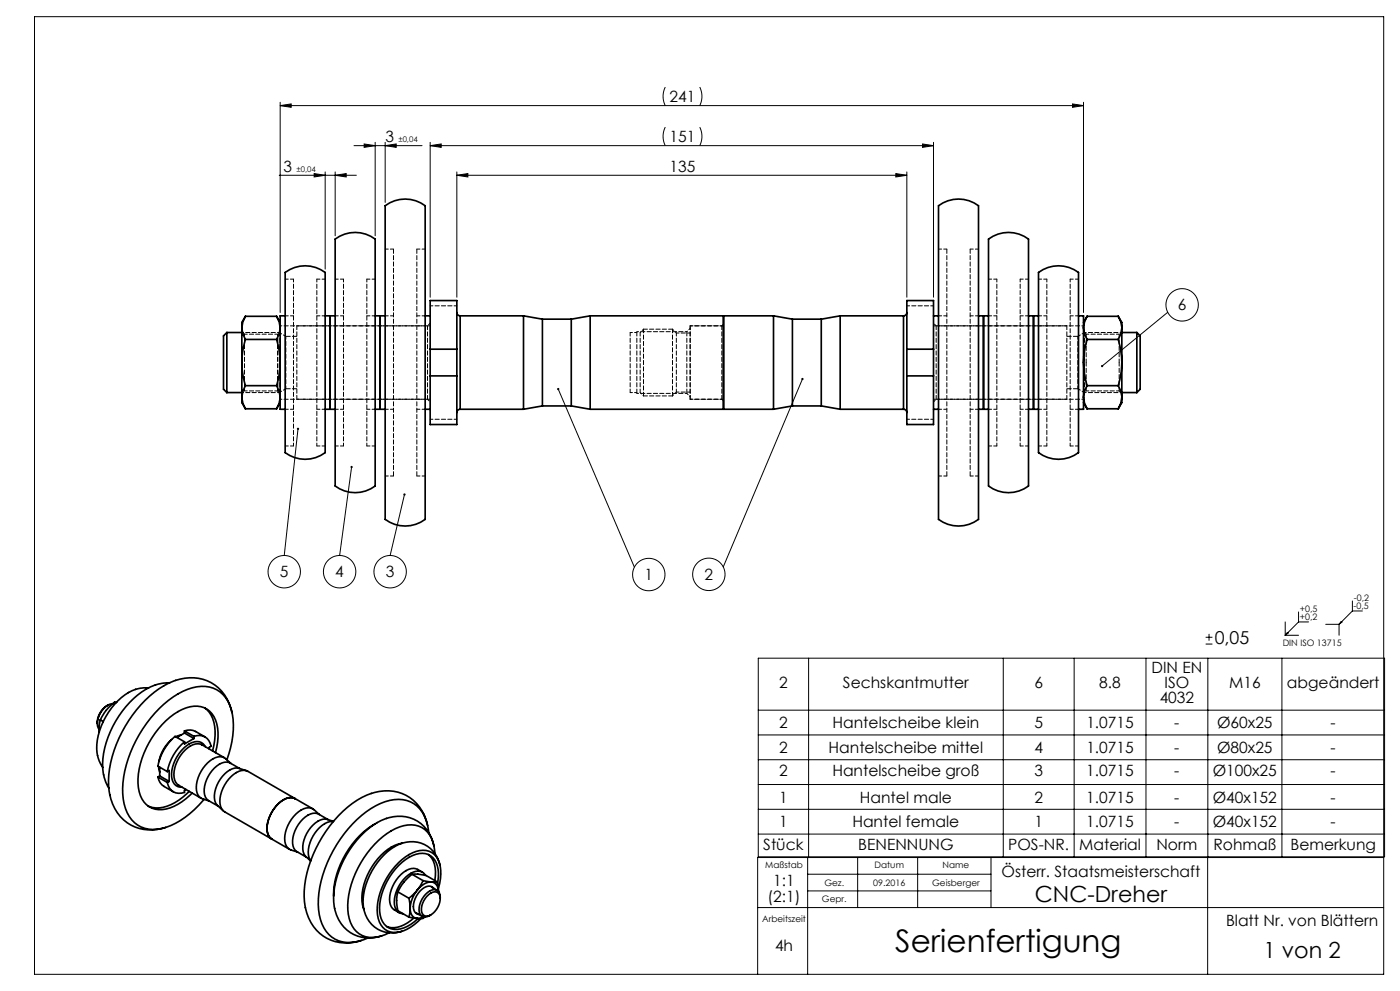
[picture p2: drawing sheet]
<svg xmlns="http://www.w3.org/2000/svg" width="420mm" height="297mm" viewBox="0 0 420 297" stroke-linecap="round" stroke-linejoin="round" font-family="sans-serif">
<g fill="none" stroke="#000" stroke-width=".3">
<path d="M10.4 5h404.7v287h-404.7zM84.1 31.7l3.3-.6v1.1zM84.1 30.7v63M84.1 31.7h241M199.6 26.1a6.2 6.2 0 0 0 0 5.6M199.6 38.1a6.2 6.2 0 0 0 0 5.6M209.9 26.1a6.2 6.2 0 0 1 0 5.6M209.9 38.1a6.2 6.2 0 0 1 0 5.6M321.7 31.1l3.4 .6-3.4 .5zM325.1 30.7v63M83.8 52.5h23.1M94.2 52l3.4 .5-3.4 .5z"/>
<path d="M97.6 51.5v29.2M100.6 52.5l3.3-.5v1zM100.6 51.5v19.2M106.2 43.7h20.4M109.2 43.1l3.4 .6-3.4 .5zM112.6 42.7v28M115.6 43.7l3.3-.6v1.1zM115.6 42.7v18M129.1 43.7l3.3-.6v1.1zM129.1 43.7h151M129.1 42.7v46.4M137.1 52.5l3.3-.5v1z"/>
<path d="M137.1 52.5h135M137.1 51.5v37.6M268.7 52l3.4 .5-3.4 .5zM272.1 51.5v37.6M276.7 43.1l3.4 .6-3.4 .5zM280.1 42.7v46.4M350.3 93.6l-19.7 16.1M167.5 116.6l22.8 53.4M240.7 113.6l-23.7 56.3M89.4 128.5l-4.1 38M105.5 140l-3.6 26.5M121.3 148.2l-4.3 18.3"/>
<path d="M227.5 197.3h187.9v59.5h-187.9zM242.6 197.3v59.5M301 197.3v59.5M322.2 197.3v59.5M343.8 197.3v59.5M361.7 193h2M361.7 191h2M362.4 197.3v59.5M362.7 190v2M384.6 197.3v59.5M385.6 186.4v4M385.6 190.4h4"/>
<path d="M386.2 189.5l.2 .2-.8 .7zM389.6 186.4l-4 4M389.6 183.4v3M389.6 186.4h3M397.7 187.1h4M401.7 187.1v3.3M402.4 186.2l.2 .3-.9 .6zM405.7 183.1l-4 4M405.7 180.1v3M405.7 183.1h3M227.5 212.8h187.9M227.5 220.3h187.9"/>
<path d="M227.5 227.7h187.9M227.5 235.1h187.9M227.5 242.5h187.9M227.5 250h187.9M242.3 257v35M257.3 257v15M275.3 257v15M297.3 257v15M362.3 257v35M415.1 257h-187.8v35M227.3 272h187.8M242.3 262h55"/>
<path d="M242.3 267h55"/>
<circle cx="354.6" cy="91.4" r="4.9"/>
<circle cx="85.3" cy="171.3" r="4.9"/>
<circle cx="101.9" cy="171.3" r="4.9"/>
<circle cx="117" cy="171.3" r="4.9"/>
<circle cx="194.6" cy="172.2" r="4.9"/>
<circle cx="212.7" cy="172.1" r="4.9"/>
</g>
<path d="M401.7 187.1l.9-.6zM402.4 186.2l-.7 .9zM386.3 189.6l-.7 .8zM386.2 189.5l-.6 .9z" fill-rule="evenodd" fill="#000"/>
<g fill="#000">
<path d="M109.2 43.1l3.4 .6-3.4 .5zM115.6 43.7l3.3-.6v1.1zM94.2 52l3.4 .5-3.4 .5zM100.6 52.5l3.3-.5v1zM84.1 31.7l3.3-.6v1.1zM321.7 31.1l3.4 .6-3.4 .5zM129.1 43.7l3.3-.6v1.1zM276.7 43.1l3.4 .6-3.4 .5z"/>
<path d="M137.1 52.5l3.3-.5v1zM268.7 52l3.4 .5-3.4 .5z"/>
<path d="M330.4 109.5v.4l.2-.2-.2 .2a.34 .34 0 0 0 .5 .1 .34 .34 0 0 0 0-.5 .34 .34 0 0 0-.5 0zM240.5 113.4a.34 .34 0 0 0 0 .5 .34 .34 0 0 0 .5-.1 .34 .34 0 0 0-.1-.5l-.2 .3 .2-.3zM105.2 139.7a.34 .34 0 0 0 .1 .6 .34 .34 0 0 0 .5-.2 .34 .34 0 0 0-.3-.5v.4v-.4zM121.1 148a.34 .34 0 0 0 0 .5 .34 .34 0 0 0 .6-.2 .34 .34 0 0 0-.3-.4l-.1 .3 .1-.3zM167.2 116.4a.34 .34 0 0 0 .2 .5 .34 .34 0 0 0 .4-.3 .34 .34 0 0 0-.5-.3l.2 .3-.2-.3zM89.1 128.3a.34 .34 0 0 0 .1 .5 .34 .34 0 0 0 .5-.2 .34 .34 0 0 0-.3-.4v.3v-.3z"/>
</g>
<g fill="none" stroke="#000" stroke-width=".5">
<path d="M100.6 71.7a9.8 9.8 0 0 1 12 .1v73.7a9.6 9.6 0 0 1-12 0zM115.6 61.7a9.8 9.8 0 0 1 12 .1v93.7a9.6 9.6 0 0 1-12 0zM281.6 61.7a10 10 0 0 1 12 0v93.9a9.8 9.8 0 0 1-12 0zM296.6 71.7a9.8 9.8 0 0 1 12 .1v73.7a9.6 9.6 0 0 1-12 0zM68.1 99.7v18M68.1 99.7l-1 1v16l1 1M68.1 99.7h4.5M72.6 98.3l.3 1.8 .7 1.6M72.6 98.3v10.4M73.6 94.8l-.8 1.7-.2 1.8M73.6 94.8l-1 1.9v1.6M73.6 94.8h9.4"/>
<path d="M83 94.8a6.1 6.1 0 0 1 0 6.9M83 94.8l1.1 1.9M85.6 81.7a9.8 9.8 0 0 1 12 .1v53.7a9.6 9.6 0 0 1-12 0zM85.6 94.7h-1.5v28h1.5M97.6 94.7h3M99.1 94.7v28M112.6 94.7h3M114.1 94.7v28M127.6 94.7h1.5M137.1 93.7a1 1 0 0 0 1 1M138.1 94.7v28M138.1 94.7h19"/>
<path d="M157.1 94.7v28M157.1 94.7l5.6 1M162.7 95.7v26M162.7 95.7h8.7M171.4 95.7v26M177.1 94.7v28M177.1 94.7h55M177.1 94.7l-5.7 1M217.1 94.7v28M232.1 94.7v28M232.1 94.7l5.6 1M237.7 95.7v26"/>
<path d="M237.7 95.7h8.7M246.4 95.7v26M252.1 94.7v28M252.1 94.7h19M252.1 94.7l-5.7 1M271.1 94.7v28M272.1 93.7a1 1 0 0 1-1 1M280.1 94.7h1.5M293.6 94.7h3M295.1 94.7v28zM308.6 94.7h3M310.1 94.7v28"/>
<path d="M311.6 81.7a9.8 9.8 0 0 1 12 .1v53.7a9.6 9.6 0 0 1-12 0zM323.6 94.7h1.5v28h-1.5M326.1 94.8a6.1 6.1 0 0 0 0 6.9M326.1 94.8l-1 1.9M326.1 94.8h9.4M335.5 94.8l.7 1.6 .4 1.9M335.5 94.8l1.1 1.9v1.6M336.6 98.3l-.3 1.7-.8 1.7M336.6 98.3v10.4M336.6 99.7h4.5M341.1 99.7v18M341.1 99.7l1 1v16l-1 1"/>
<path d="M68.1 117.7h4.5M72.6 108.7l.3 3.9 .7 3M72.6 108.7v10.3M72.6 119l.3 1.9 .7 1.6M72.6 119v1.7l1 1.8M73.6 101.7l-.8 3.8-.2 3.2M73.6 115.6l-.8 1.7-.2 1.7M73.6 115.6h9.4M73.6 101.7h9.4M83 101.7a22.9 22.9 0 0 1 0 13.9M83 115.6a6.1 6.1 0 0 1 0 6.9M129.1 104.7v-14.6h8v14.6"/>
<path d="M129.1 112.7v14.5h8v-14.5M129.1 112.7h8M129.1 104.7h8M129.1 104.7v8M137.1 104.7v8M272.1 112.7v14.5h8v-14.5M272.1 104.7v-14.6h8v14.6M272.1 112.7h8M272.1 104.7h8M272.1 104.7v8M280.1 104.7v8M326.1 115.6a6.1 6.1 0 0 0 0 6.9"/>
<path d="M326.1 101.7a22.9 22.9 0 0 0 0 13.9M326.1 115.6h9.4M326.1 101.7h9.4M335.5 115.6l.7 1.6 .4 1.8M335.5 101.7l.6 2.5 .5 4.5M336.6 119l-.3 1.8-.8 1.7M336.6 108.7l-.2 2.6-.9 4.3M336.6 108.7v10.3M336.6 119v1.7l-1.1 1.8M336.6 117.7h4.5M73.6 122.5h9.4M84.1 120.7l-1.1 1.8"/>
<path d="M97.6 122.7h3M112.6 122.7h3M127.6 122.7h1.5M138.1 122.7a1 1 0 0 0-1 1M138.1 122.7h19M162.7 121.7h8.7M162.7 121.7l-5.6 1M171.4 121.7l5.7 1M177.1 122.7h55M237.7 121.7l-5.6 1M237.7 121.7h8.7M246.4 121.7l5.7 1"/>
<path d="M252.1 122.7h19M271.1 122.7a1 1 0 0 1 1 1M280.1 122.7h1.5M293.6 122.7h3M308.6 122.7h3M325.1 120.7l1 1.8M326.1 122.5h9.4M30.1 215.8l-.4 1.8 .1 1.9M30.1 215.8l.9 .5M32.4 211.3a6.2 6.2 0 0 0-3.2 5.5M32.4 211.3a6.4 6.4 0 0 0-3 6.8l.3 .4M33.8 210.9l-1.4 .4"/>
<path d="M34.3 210.5a13.6 13.6 0 0 0-4.2 5.3M34.3 210.5l.4 .2M35 210.4l-.7 .1M44.6 206.2a11.2 11.2 0 0 0-9.3 3.8 20.4 20.4 0 0 0-6.2 15.6l.7 2.4 1.1 2M46.6 205.3a26.1 26.1 0 0 0-14.2 15.6 20.7 20.7 0 0 0-1.3 11.3M50.9 204.6l-2.2 .2-2.1 .5M52.7 203.9a12.4 12.4 0 0 1 16.9 9.6M52.7 203.9a30.1 30.1 0 0 0-15.2 13.8 30.5 30.5 0 0 0-4.6 20.5M55.3 219.1a4 4 0 0 1 3.4 .1l2.8 1.7M55.3 219.1v.6M55.3 219.7l2.9 1.6M55.3 219.7l-2.2 1.3"/>
<path d="M55.3 219.1l2.9 1.6M61.4 212.2a9.1 9.1 0 0 1 3.1 8.2l-.7 4.6M31.1 232.2l.6 2.1 1 1.9M32.9 238.2a12.4 12.4 0 0 0 16.3 9.9M47.4 232.9a4 4 0 0 0 1.8 2.8l2.8 1.6M47.4 232.9l2.8 1.6M47.6 229.7l.3 1.7M47.9 232.6l-.5 .3M47.9 232.6l2.9 1.6M47.9 229.9v2.7M50.2 234.5a3.7 3.7 0 0 0 5.1 3v-.7l.5-.2M50.2 231.2l.6-.3v3.3"/>
<path d="M50.8 234.2l-.6 .3M51.5 221.6a11.5 11.5 0 0 0-3.8 6.6M54.4 220.3l-1.7 .5M55.3 222.3a15.6 15.6 0 0 0-5.1 8.9M55.3 222.3l-2.8-1.6a15.6 15.6 0 0 0-5.1 8.9l2.8 1.6M56.8 237.2a14.6 14.6 0 0 1-10.1 4.9l-2.2-.5M58.2 220.7a3.7 3.7 0 0 1 5.1 3l-.5 .3v.5M58.2 221.3l-2.9 1.7v-.7M58.2 220.7v.6M61.6 223.8a3.1 3.1 0 0 0-4.8-.8 11.1 11.1 0 0 0-5.2 10.7 2.77 2.77 0 0 0 3 2.2M64.7 225.6a13.8 13.8 0 0 0-1.1-11.7 6.6 6.6 0 0 0-7.8-1.7 24.3 24.3 0 0 0-13.2 15.1 16 16 0 0 0 0 12.2 6.4 6.4 0 0 0 8.4 2.6 17.9 17.9 0 0 0 6.7-4.4M67.3 227.1l-6.7-3.9a4.3 4.3 0 0 0-5 1.5 9.9 9.9 0 0 0-3.2 9.1l.3 .6 .9 .9 6.7 3.9"/>
<path d="M68.1 227.7a23.7 23.7 0 0 0 .8-16.4 8.7 8.7 0 0 0-11.3-5.2 29.6 29.6 0 0 0-15.8 14 30.2 30.2 0 0 0-4.5 20.9 9 9 0 0 0 12.6 6.9 26.2 26.2 0 0 0 11.3-8.3M69.3 228.8a4 4 0 0 0-3.9-2 9.9 9.9 0 0 0-6.3 10.9 2.62 2.62 0 0 0 1.7 1.7l2 .7M71.9 230.3l-2.8-1.6a4.7 4.7 0 0 0-5.4 2.2 8.6 8.6 0 0 0-2.1 8l.9 1 2.9 1.7M73.9 231a5.2 5.2 0 0 0-7.2 1.7 8.6 8.6 0 0 0-2 8l2.3 2.3M88.5 239.4a5 5 0 0 0-5.7 2.2 8.8 8.8 0 0 0-2.2 9l.9 .9M111.4 237.8a12.4 12.4 0 0 1 16.8 9.2M111.4 237.8a29.4 29.4 0 0 0-14.7 12.9 31.2 31.2 0 0 0-5.1 21.4M49.7 248h-.2M93.9 242.4l-19.5-11.2a5 5 0 0 0-5.7 2.3 8.8 8.8 0 0 0-2.2 8.9l.9 .9 19.5 11.2M95.8 244.1a4 4 0 0 0-3.9-1.9 9.9 9.9 0 0 0-6.3 10.8 2.62 2.62 0 0 0 1.7 1.7l2 .7M98.5 245.7l-2.9-1.7a4.7 4.7 0 0 0-5.4 2.2 8.6 8.6 0 0 0-2.1 8l.9 1 3 1.7M100 246.2a7.8 7.8 0 0 0-6.6 5.3 6.6 6.6 0 0 0-.2 6.5"/>
<path d="M100 246.2a5.1 5.1 0 0 0-6.8 1.8 8.6 8.6 0 0 0-2 8l2 2M112.6 246.9a26.3 26.3 0 0 0-12.5 21.7M114.3 256.3a11.5 11.5 0 0 1 6.3-3.6 19.6 19.6 0 0 0-11.2 13.8 13.7 13.7 0 0 0-.2 6 14.3 14.3 0 0 1 1.7-11.5l1.6-2.5zM115.9 245.3a10.5 10.5 0 0 1 14.1 7.3M115.9 245.3a26.1 26.1 0 0 0-14.2 15.6 20.7 20.7 0 0 0-1.3 11.3M120.6 252.7a8.6 8.6 0 0 1 11.4 6.6M128.3 247.3v.1M128.5 256.1a7.8 7.8 0 0 1 1.9 7.8M128.6 249.4a9.8 9.8 0 0 0-7.7-9.7 16.3 16.3 0 0 0-12.4 4.7 37.1 37.1 0 0 0-13 26.7 11.7 11.7 0 0 0 5 10.4 10.9 10.9 0 0 0 9.8-.4M130 252.8l.2 .7M130.5 255.7a8.5 8.5 0 0 0-4.9-8.1 10.8 10.8 0 0 0-9.5 2.2 28.8 28.8 0 0 0-11.7 22.9 8.1 8.1 0 0 0 5.3 8 10 10 0 0 0 7-1.1M91.6 272a12.4 12.4 0 0 0 16.8 9.9"/>
<path d="M100.4 272.2a10.5 10.5 0 0 0 13.5 8.4M109.2 272.5a8.6 8.6 0 0 0 11.4 6.6M119.4 267.3l-.4 2.6 .4 3.1 3.3 1.9M119.4 267.3l3.3 1.9M122.7 269.2l.4 3.1M122.7 274.9l2.5 .4M123.1 272.3a2.61 2.61 0 0 0 2.1 3M123.1 272.3l-.4 2.6M123.6 262a13.5 13.5 0 0 0-4.2 5.3M123.6 262h1.9a9.6 9.6 0 0 1 5.7 2.3M123.6 262l3.3 1.9M124.1 275.2a8.3 8.3 0 0 1-8.1 2.5"/>
<path d="M124.9 273.6l1.7 1M125.2 266.8l-2.5 2.4M125.2 266.8a9.3 9.3 0 0 0-2.1 5.5M126.7 261.4a4.4 4.4 0 0 0-6.4 .7 9.9 9.9 0 0 0-3.2 9l.7 1.2 1.9 1.2M126.9 263.9l-1.7 2.9M126.9 263.9l2.5 .4M127.1 274.8l-1.9 .5M127.5 274.8l-.6 .4-1.7 .1M127.6 262.3a2.94 2.94 0 0 0-4.4-.6 10.2 10.2 0 0 0-4.7 10.2 2.58 2.58 0 0 0 2.4 1.9M128.1 268.6a2.41 2.41 0 0 1 3.6-.7 5.3 5.3 0 0 1-3.6 6.7 1.8 1.8 0 0 1-1.7-2.4l.7-2.2zM129.4 264.3a5.5 5.5 0 0 0-4.2 2.5M129.4 264.3a2.56 2.56 0 0 1 2.1 2.9"/>
<path d="M129.4 265.8l1.7 1M130.1 266.2a2.21 2.21 0 0 0-3.4 .2 6.6 6.6 0 0 0-2.4 6.6 1.64 1.64 0 0 0 1.3 1M131.2 264.3h-1.8M131.2 264.3l.3 3.1M131.3 264.7a8.8 8.8 0 0 0-1.4-7.6 5.7 5.7 0 0 0-7.2-.2 19.3 19.3 0 0 0-8.8 16.2 5.1 5.1 0 0 0 5.2 5.4 10.7 10.7 0 0 0 6.3-3.2M131.5 266.3a11.7 11.7 0 0 0-.6-9.6 5.5 5.5 0 0 0-7.1-1.1 20.3 20.3 0 0 0-10.5 18.6 5.4 5.4 0 0 0 7.8 4.8 14.3 14.3 0 0 0 5.1-3.7M132.1 269.3a2.03 2.03 0 0 0-.8-2.3 2.03 2.03 0 0 0-2.4 0 6.4 6.4 0 0 0-3 6.8 2.11 2.11 0 0 0 3.3 .4M114.5 280.5l-.3 .1"/>
</g>
<g fill="none" stroke="#000" stroke-width=".3" stroke-dasharray="1.3 .6" stroke-dashoffset=".2">
<path d="M83.8 99.7v18M128.3 97.7h-14.2M189.1 99.7v18M193.1 98.7v20M295.1 97.7h-14.2M114.1 119.7h14.2M192.1 117.7v-18M201.8 118.7v-20M280.9 119.7h14.2M325.4 117.7v-18M325.9 108.7v-8.5M325.9 117.2v-8.5"/>
<path d="M335.8 108.7v8.5M335.8 100.2v8.5"/>
</g>
<path d="M193.1 98.7l-1 1M207.1 98.4l-1 1M73.4 117.2v-17M83.3 100.2v17M192.1 117.7l1 1M206.1 117.9l1 1" fill="none" stroke="#000" stroke-width=".3" stroke-dasharray="1.3 .6" stroke-dashoffset=".7"/>
<g fill="none" stroke="#000" stroke-width=".3" stroke-dasharray="1.3 .6" stroke-dashoffset=".4">
<path d="M88.1 83.7v50M95.1 83.7v50M103.1 83.7v50M110.1 83.7v50M137.1 91.7h-8M217.1 97.7h-10M217.1 97.2l-.5 .5M272.1 91.7h8M299.1 83.7v50M306.1 83.7v50M314.1 83.7v50M321.1 83.7v50"/>
<path d="M325.4 99.7l-2 1.1M73.4 117.2h9.9M83.3 100.2h-9.9M83.8 117.7l1.9-1.2M85.7 100.8v15.7M85.7 100.8l-1.9-1.1M202.9 117.5v-17.7M207.1 119.7h10M216.6 119.7l.5 .5M323.4 116.5v-15.7M323.4 116.5l2 1.2M325.9 117.2h9.9"/>
<path d="M335.8 100.2h-9.9M137.1 125.7h-8M272.1 125.7h8"/>
</g>
<path d="M89.1 97.7v22M128.3 97.7v22M201.8 98.7h-8.7M207.1 97.7v22M216.6 97.7v22M193.1 118.7h8.7M207.1 119.7v-22M280.9 119.7v-22M320.1 119.7v-22" fill="none" stroke="#000" stroke-width=".3" stroke-dasharray="1.3 .6" stroke-dashoffset=".1"/>
<path d="M118.1 74.7v68M125.1 74.7v68M191.1 99.4v18.5M206.1 99.4v18.5M284.1 142.7v-68M291.1 142.7v-68" fill="none" stroke="#000" stroke-width=".3" stroke-dasharray="1.3 .6"/>
<g fill="none" stroke="#000" stroke-width=".3" stroke-dasharray="1.3 .6" stroke-dashoffset=".6">
<path d="M84.1 99.4l-.8 .8M129.1 97.7h-40M129.1 96.9l-.8 .8M191.1 99.7h-2M216.6 97.7h-9.5M280.9 97.7l-.8-.8M320.1 97.7h-40M336.6 99.4l-.8 .8M72.6 118l.8-.8M73.4 100.2l-.8-.8M83.3 117.2l.8 .8M89.1 119.7h40"/>
<path d="M128.3 119.7l.8 .8M189.1 117.7h2M207.1 119.7h9.5M280.1 119.7h40M325.1 118l.8-.8M325.9 100.2l-.8-.8M335.8 117.2l.8 .8M280.1 120.5l.8-.8"/>
</g>
<g fill="none" stroke="#000" stroke-width=".3" stroke-dasharray="1.3 .6" stroke-dashoffset=".3">
<path d="M118.1 74.7h-2.5M127.6 74.7h-2.5M284.1 74.7h-2.5M293.6 74.7h-2.5M88.1 83.7h-2.5M88.1 94.7h-2.5M97.6 83.7h-2.5M97.6 94.7h-2.5M103.1 83.7h-2.5M103.1 94.7h-2.5M112.6 83.7h-2.5M112.6 94.7h-2.5"/>
<path d="M118.1 94.7h-2.5M127.6 94.7h-2.5M284.1 94.7h-2.5M293.6 94.7h-2.5M299.1 83.7h-2.5M299.1 94.7h-2.5M308.6 83.7h-2.5M308.6 94.7h-2.5M314.1 83.7h-2.5M314.1 94.7h-2.5M323.6 83.7h-2.5M323.6 94.7h-2.5"/>
<path d="M85.6 133.7h2.5M85.6 122.7h2.5M95.1 133.7h2.5M95.1 122.7h2.5M100.6 133.7h2.5M100.6 122.7h2.5M110.1 133.7h2.5M110.1 122.7h2.5M115.6 122.7h2.5M125.1 122.7h2.5M281.6 122.7h2.5M291.1 122.7h2.5"/>
<path d="M296.6 133.7h2.5M296.6 122.7h2.5M306.1 133.7h2.5M306.1 122.7h2.5M311.6 133.7h2.5M311.6 122.7h2.5M321.1 133.7h2.5M321.1 122.7h2.5M115.6 142.7h2.5M125.1 142.7h2.5M281.6 142.7h2.5M291.1 142.7h2.5"/>
</g>
<g fill="none" stroke="#000" stroke-width=".3" stroke-dasharray="1.3 .6" stroke-dashoffset=".8">
<path d="M83.8 99.7h-11.2M99.1 97.7h-15M114.1 97.7h-15M202.9 99.8l-1.1-1.1M206.1 99.4h-15M310.1 97.7h-15M325.1 97.7h-15M336.6 99.7h-11.2M72.6 117.7h11.2M84.1 119.7h15M99.1 119.7h15M191.1 117.9h15"/>
<path d="M201.8 118.7l1.1-1.2M295.1 119.7h15M310.1 119.7h15M325.4 117.7h11.2"/>
</g>
<path d="M207.1 99.8h-4.2M202.9 117.5h4.2" fill="none" stroke="#000" stroke-width=".3" stroke-dasharray="1.3 .6" stroke-dashoffset=".5"/>
<path d="M85.7 116.5h3.4M89.1 100.8h-3.4M320.1 116.5h3.3M323.4 100.8h-3.3" fill="none" stroke="#000" stroke-width=".3" stroke-dasharray="1.3 .6" stroke-dashoffset="-.1"/>
<text font-size="9.3" x="268.6" y="285.2">Serienfertigung</text>
<g font-size="6.7">
<text x="310.5" y="270.4">CNC-Dreher</text>
<text x="379.1" y="287">1 von 2</text>
</g>
<text font-size="5.3" x="364.4" y="193">0,05</text>
<g font-size="4.7">
<text x="200.9" y="30.6">241</text>
<text x="115.6" y="42.6">3</text>
<text x="200.9" y="42.6">151</text>
<text x="85.1" y="51.5">3</text>
<text x="200.9" y="51.5">135</text>
<text x="353.3" y="93">6</text>
<text x="84" y="173">5</text>
<text x="100.6" y="173">4</text>
<text x="115.7" y="173">3</text>
<text x="193.3" y="173.9">1</text>
<text x="211.4" y="173.8">2</text>
<text x="345.5" y="201.8">DIN EN</text>
<text x="233.7" y="206.3">2</text>
<text x="252.9" y="206.3">Sechskantmutter</text>
<text x="310.3" y="206.3">6</text>
<text x="329.8" y="206.3">8.8</text>
<text x="349.4" y="206.3">ISO</text>
<text x="368.7" y="206.3">M16</text>
<text x="386.1" y="206.3">abgeändert</text>
<text x="347.9" y="210.8">4032</text>
<text x="233.7" y="218.2">2</text>
<text x="249.8" y="218.2">Hantelscheibe klein</text>
<text x="310.3" y="218.2">5</text>
<text x="325.9" y="218.2">1.0715</text>
<text x="352.3" y="218.2">-</text>
<text x="365.1" y="218.2">Ø60x25</text>
<text x="399.2" y="218.2">-</text>
<text x="233.7" y="225.7">2</text>
<text x="248.6" y="225.7">Hantelscheibe mittel</text>
<text x="310.3" y="225.7">4</text>
<text x="325.9" y="225.7">1.0715</text>
<text x="352.3" y="225.7">-</text>
<text x="365.1" y="225.7">Ø80x25</text>
<text x="399.2" y="225.7">-</text>
<text x="233.7" y="232.7">2</text>
<text x="249.7" y="232.7">Hantelscheibe groß</text>
<text x="310.3" y="232.7">3</text>
<text x="325.9" y="232.7">1.0715</text>
<text x="352.3" y="232.7">-</text>
<text x="363.8" y="232.7">Ø100x25</text>
<text x="399.2" y="232.7">-</text>
<text x="233.7" y="240.5">1</text>
<text x="258" y="240.5">Hantel male</text>
<text x="310.3" y="240.5">2</text>
<text x="325.9" y="240.5">1.0715</text>
<text x="352.3" y="240.5">-</text>
<text x="363.8" y="240.5">Ø40x152</text>
<text x="399.2" y="240.5">-</text>
<text x="233.7" y="248">1</text>
<text x="255.7" y="248">Hantel female</text>
<text x="310.3" y="248">1</text>
<text x="325.9" y="248">1.0715</text>
<text x="352.3" y="248">-</text>
<text x="363.8" y="248">Ø40x152</text>
<text x="399.2" y="248">-</text>
<text x="229" y="254.6">Stück</text>
<text x="257.5" y="254.6">BENENNUNG</text>
<text x="302.5" y="254.6">POS-NR.</text>
<text x="323.7" y="254.6">Material</text>
<text x="346.9" y="254.6">Norm</text>
<text x="364" y="254.6">Rohmaß</text>
<text x="387.1" y="254.6">Bemerkung</text>
<text x="300.5" y="262.9">Österr. Staatsmeisterschaft</text>
<text x="232" y="265.5">1:1</text>
<text x="230.3" y="270.4">(2:1)</text>
<text x="367.8" y="277.6">Blatt Nr. von Blättern</text>
<text x="232.5" y="285.2">4h</text>
</g>
<g font-size="2.7">
<text x="389.9" y="185.8">+0,2</text>
<text x="389.9" y="183.4">+0,5</text>
<text x="406.1" y="182.5">-0,5</text>
<text x="406.2" y="180.2">-0,2</text>
<text x="384.8" y="193.5">DIN ISO 13715</text>
<text x="229.6" y="260.2">Maßstab</text>
<text x="262.4" y="260.2">Datum</text>
<text x="282.8" y="260.2">Name</text>
<text x="247.3" y="265.5">Gez.</text>
<text x="262" y="265.5">09.2016</text>
<text x="279.6" y="265.5">Geisberger</text>
<text x="246.6" y="270.4">Gepr.</text>
<text x="228.7" y="276.3">Arbeitszeit</text>
</g>
<g font-size="2.3">
<text x="119.5" y="42.7">±0,04</text>
<text x="88.9" y="51.5">±0,04</text>
</g>
</svg>
